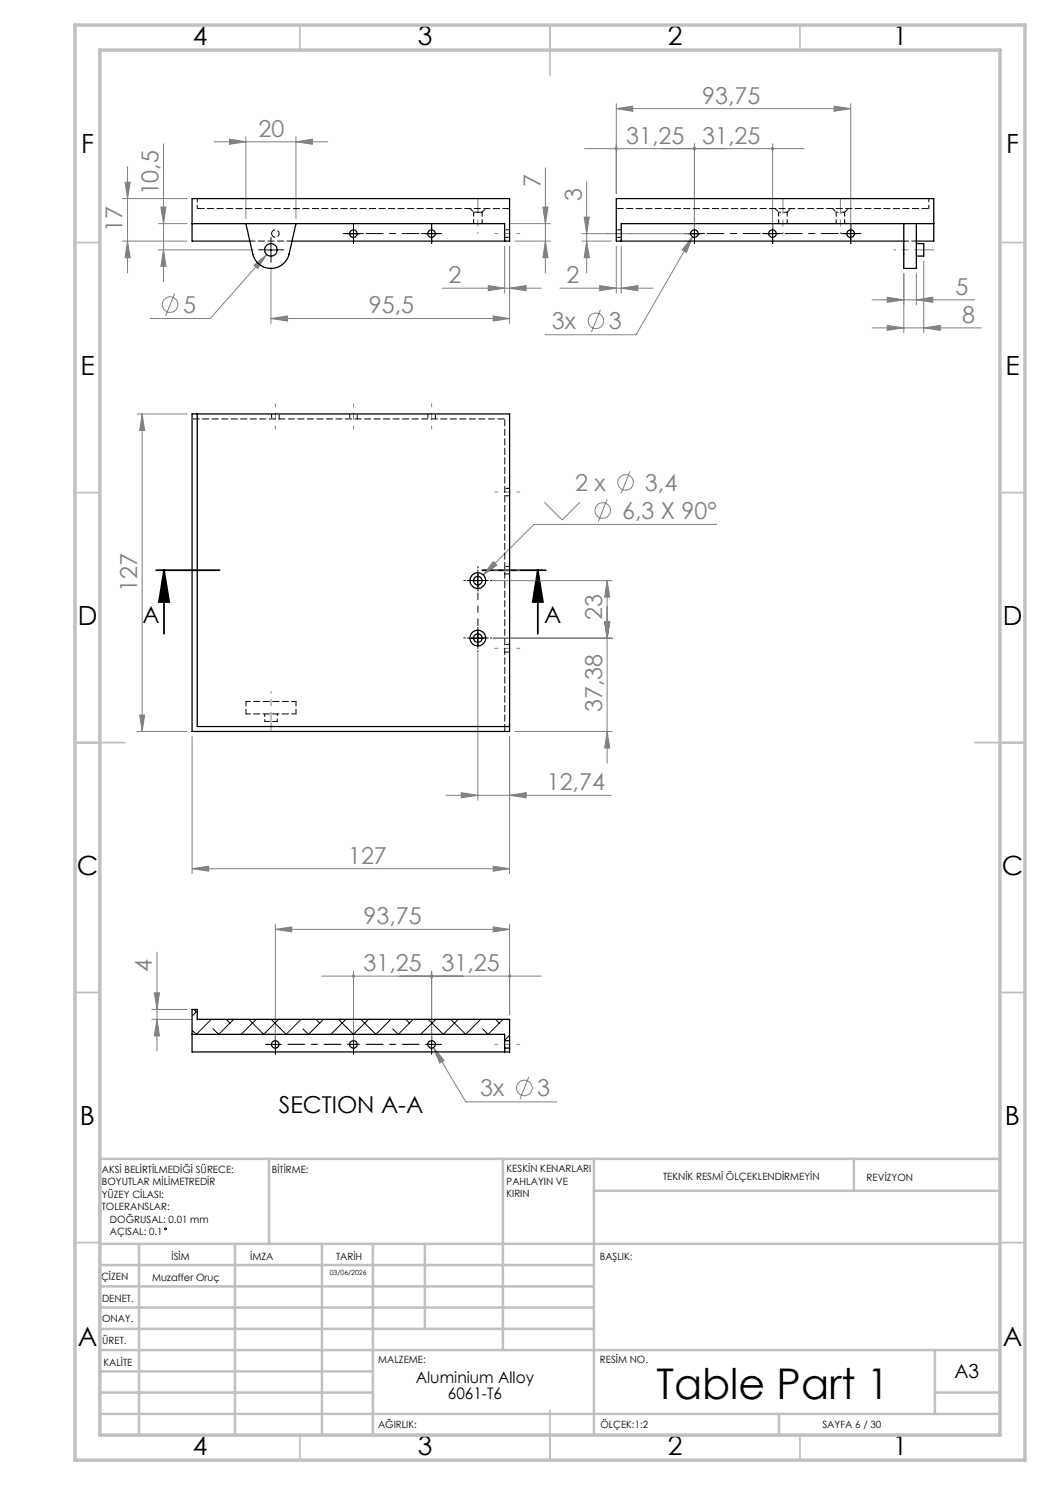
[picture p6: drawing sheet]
<svg xmlns="http://www.w3.org/2000/svg" width="210mm" height="297mm" viewBox="0 0 210 297" stroke-linecap="round" stroke-linejoin="round" font-family="sans-serif">
<g fill="none" stroke="#808080" stroke-width=".2">
<path d="M24.5 39.7h12.9M25 36.4h1l-.5 3.3zM25.5 33.4v21.2M32.7 28.7v27.6M42.8 28.4h22.7M45.9 27.8l3.3 .6-3.3 .5zM49.2 27.3v16.4M59.2 28.4l3.3-.6v1.1zM59.2 27.3v16.4M109.1 33.6v21M116.9 29.7h44M117.3 36.3v18.3"/>
<path d="M123.3 21.7l3.2-.5v1.1zM123.3 20.7v18M123.3 21.7h46.8M138.9 28.7v17M154.5 28.7v17M166.8 21.2l3.3 .5-3.3 .6zM170.1 20.7v25M24.5 48.2h12.9M25.5 48.2l.5 3.3h-1zM31.7 50h19M31.7 44.7h5.7M32.2 41.4h1l-.5 3.3z"/>
<path d="M32.7 50l.5 3.3h-1zM34.9 58.7l-1.8 4.4M50.8 53.1l2.5-2.2-1.8 2.8zM53.3 50.9l-11.2 12.8h-12.1M54.2 53.5v11.2M88.4 57.6h19.9M97.6 57.1l3.3 .5-3.3 .5zM100.9 49.2v9.4M101.9 57.6l3.3-.5v1zM101.9 49.2v15.5M101.9 44.7h8.2M102.9 48.2h7.2"/>
<path d="M108.6 41.4h1l-.5 3.3zM109.1 48.2l.5 3.3h-1zM112 57.6h18.6M116.3 48.2h6M116.3 46.7h21.6M116.8 43.4h1.1l-.6 3.3zM117.3 48.2l.6 3.3h-1.1zM119.9 57.1l3.4 .5-3.4 .5zM123.3 49.2v9.4M124.2 57.6l3.4-.5v1zM124.2 49.2v9.4M138.5 47.4l-1.2 3.1-.9-.5z"/>
<path d="M138.5 47.4l-11.3 19.6h-18.2M174.4 60h20.5M177.4 59.4l3.4 .6-3.4 .5zM180.8 54.7v11.9M183.3 60l3.2-.6v1.1zM183.3 54.7v6.3M184.7 52.2v14.4M54.2 63.7l3.3-.5v1zM54.2 63.7h47.7M98.6 63.2l3.3 .5-3.3 .5zM120.1 61.9l-1.8 4.5M174.4 65.6h21.9"/>
<path d="M177.4 65.1l3.4 .5-3.4 .5zM184.7 65.6l3.4-.5v1zM27.4 82.8h10M28.4 82.8v63.5M28.4 82.8l.5 3.3h-1zM121.4 99.9l-1.7 4.4M126 94.3l-1.8 4.4M98.6 112.3l.8 .7-2.7 2zM98.7 116.1h23.7M108.9 100.4l3.5 3.6 3.6-3.6M121.4 116.1v36.5M121.4 116.1l.6 3.3h-1.1z"/>
<path d="M143.3 104.9h-36.5l-10.1 10.1M95.6 130.7v29.4M98.7 127.6h23.7M120.9 124.3h1.1l-.6 3.3zM27.4 146.3h10M27.9 143h1l-.5 3.3zM38.4 147.3v27.4M89.2 159.1h33.1M92.3 158.5l3.3 .6-3.3 .5zM101.9 159.1l3.3-.6v1.1zM101.9 147.3v27.4M102.9 146.3h19.5"/>
<path d="M121.4 146.3l.6 3.3h-1.1zM38.4 173.7l3.3-.5v1zM38.4 173.7h63.5M98.6 173.2l3.3 .5-3.3 .5zM30.9 198.6h1l-.5 3.3zM31.4 190.5v19.7M55.1 185.9l3.2-.5v1zM55.1 184.9v23M55.1 185.9h46.8M64.3 195.2h44M70.7 194.2v13.7M86.3 194.2v13.7"/>
<path d="M98.6 185.4l3.3 .5-3.3 .5zM101.9 184.9v18M30.4 203.9h8M30.4 201.9h7M31.4 203.9l.5 3.3h-1zM86.7 209.5l2.1 2.6-.9 .5zM86.7 209.5l6.5 10.9h18.1M105.8 215.4l-1.8 4.4"/>
<circle cx="34" cy="60.9" r="1.54"/>
<circle cx="119.2" cy="64.2" r="1.55"/>
<circle cx="125.1" cy="96.5" r="1.56"/>
<circle cx="120.5" cy="102.1" r="1.56"/>
<circle cx="104.9" cy="217.6" r="1.56"/>
</g>
<g fill="none" stroke="#000" stroke-width=".2">
<path d="M53 50h2.4M54.2 48.7v2.5M69.4 46.7h2.5M70.7 45.5v2.5M85.1 46.7h2.5M86.3 45.5v2.5M137.6 46.7h2.5M138.9 45.5v2.5M153.2 46.7h2.6M154.5 45.5v2.5M168.9 46.7h2.5M170.1 45.5v2.5"/>
<path d="M94.3 116.1h2.5M95.6 114.9v2.5M94.3 127.6h2.5M95.6 126.4v2.5M53.8 208.9h2.5M55.1 207.6v2.5"/>
<circle cx="33.1" cy="245.8" r=".19"/>
</g>
<path d="M31.2 114h12.7M32.8 114l1 6.4h-2zM32.8 114v12.7M96.4 114h12.7M107.6 114l1 6.4h-2.1zM107.6 114v12.7" fill="none" stroke="#000" stroke-width=".35"/>
<g fill="none" stroke="#000" stroke-width=".2" stroke-dasharray="15.2 1.3 1.3 1.3">
<path d="M53 50h-1.3M54.2 48.7v-1.2M54.2 51.2v1.3M55.5 50h1.2M69.5 46.7h-.8M70.7 45.5v-.8M70.7 48v.7M72 46.7h.7M85.1 46.7h-.8M86.3 45.5v-.8M86.3 48v.7M86.3 46.7v-1.2"/>
<path d="M86.3 46.7h-1.2M86.3 46.7v1.3M86.3 46.7h1.3M87.6 46.7h.7M137.6 46.7h-.7M138.9 45.5v-.8M138.9 48v.7M140.1 46.7h.8M153.3 46.7h-.8M154.5 45.5v-.8M154.5 48v.7M154.5 46.7v-1.2"/>
<path d="M154.5 46.7h-1.2M154.5 46.7v1.3M154.5 46.7h1.3M155.8 46.7h.7M168.9 46.7h-.8M170.1 45.5v-.8M170.1 48v.7M170.1 46.7v-1.2M170.1 46.7h-1.2M170.1 46.7v1.3M170.1 46.7h1.3M171.4 46.7h.7"/>
<path d="M93.1 116.1h-.3M94.3 116.1h-.8M95.6 114.9v-.9M95.6 117.4v.8M95.6 116.1v-1.2M95.6 116.1h-1.3M95.6 116.1v1.3M95.6 116.1h1.2M95.6 113.6v-.3M96.8 116.1h.9M98.1 116.1h.3M93.1 127.6h-.3"/>
<path d="M94.3 127.6h-.8M95.6 126.4v-.9M95.6 128.9v.8M95.6 130.1v.3M96.8 127.6h.9M98.1 127.6h.3M53.8 208.9h-.7M55.1 207.6v-.7M55.1 210.1v.8M70.7 208.9v-1.3M70.7 208.9h-1.2M70.7 208.9v1.2"/>
<path d="M70.7 208.9h1.3M70.7 207.6v-.7M70.7 210.1v.8M86.3 208.9v-1.3M86.3 208.9h-1.2M86.3 208.9v1.2M86.3 208.9h1.3M86.3 207.6v-.7M86.3 210.1v.8M87.6 208.9h.7"/>
</g>
<path d="M73.2 46.7h10.6M141.4 46.7h10.6M157 46.7h10.6M57.6 208.9h10.6M73.2 208.9h10.6" fill="none" stroke="#000" stroke-width=".2" stroke-dasharray="15.2 1.3 1.3 1.3" stroke-dashoffset="11.8"/>
<path d="M95.6 125.1v-6.5" fill="none" stroke="#000" stroke-width=".2" stroke-dasharray="15.2 1.3 1.3 1.3" stroke-dashoffset="13.9"/>
<path d="M99 46.7h5M126.3 46.7h-5M55.1 85.8v-5M70.7 85.8v-5M86.3 85.8v-5M99 98.4h5M99 114h5M99 129.7h5M99 208.9h5" fill="none" stroke="#808080" stroke-width=".2" stroke-dasharray="15.2 1.3 1.3 1.3" stroke-dashoffset="14.6"/>
<path d="M95.6 46.7v-4.3M156.6 46.7v-4.3M168.1 46.7v-4.3" fill="none" stroke="#808080" stroke-width=".2" stroke-dasharray="15.2 1.3 1.3 1.3" stroke-dashoffset="15"/>
<path d="M95.6 39.7v2.7M156.6 39.7v2.7M168.1 39.7v2.7M186.8 50h-3.5M54.2 146.3v-3.5" fill="none" stroke="#808080" stroke-width=".2" stroke-dasharray="15.2 1.3 1.3 1.3"/>
<path d="M178.8 50h4.5M54.2 138.3v4.5" fill="none" stroke="#808080" stroke-width=".2" stroke-dasharray="15.2 1.3 1.3 1.3" stroke-dashoffset="14.9"/>
<path d="M49.2 44.7h10" fill="none" stroke="#c0c0c0" stroke-width=".2" stroke-dasharray="15.2 1.3 1.3 1.3" stroke-dashoffset="12.1"/>
<g fill="none" stroke="#c0c0c0" stroke-width=".35">
<path d="M60 5v5M110 5v10M160 5v5M15 48.5h5M200 48.5h5M15 98.5h5M200 98.5h5M15 148.5h10M195 148.5h10M15 198.5h5M200 198.5h5M15 248.5h5"/>
<path d="M200 248.5h5M60 287v5M110 282v10M160 287v5"/>
</g>
<g fill="none" stroke="#c0c0c0" stroke-width=".5">
<path d="M53.8 231.8v17M100.6 231.8v38.2M118.8 231.8v55.2M118.8 238.2h81.2M170.8 231.8v6.4M200 231.8h-180v55.2M20 248.8h180M20 257.3h98.8M20 253h98.8M27.8 248.8v38.2M47 248.8v38.2M64.4 248.8v38.2"/>
<path d="M74.6 248.8v38.2M85 248.8v17M20 265.8h98.8M20 261.5h98.8M20 278.5h54.6M20 274.3h54.6M20 270h180M187 278.5h13M187 270v12.8M20 282.8h180M155.8 282.8v4.2"/>
</g>
<path d="M15 5h190v287h-190zM20 10h180v277h-180z" fill="none" stroke="#c0c0c0" stroke-width=".7"/>
<path d="M107.6 114l1 6.4h-2.1zM32.8 114l1 6.4h-2z" fill="#000"/>
<g fill="#808080">
<path d="M45.9 27.8l3.3 .6-3.3 .5zM59.2 28.4l3.3-.6v1.1z"/>
<path d="M50.8 53.1l.7 .6 1.8-2.8zM97.6 57.1l3.3 .5-3.3 .5zM101.9 57.6l3.3-.5v1zM54.2 63.7l3.3-.5v1zM98.6 63.2l3.3 .5-3.3 .5zM177.4 59.4l3.4 .6-3.4 .5zM183.3 60l3.2-.6v1.1zM138.5 47.4l-2.1 2.6 .9 .5zM138.7 29.5a.34 .34 0 0 0 0 .5 .34 .34 0 0 0 .5-.3h-.3h.3a.34 .34 0 0 0-.2-.3 .34 .34 0 0 0-.3 .1zM154.2 29.6v.1h.3h-.3a.35 .35 0 0 0 .5 .3 .35 .35 0 0 0 .1-.5 .35 .35 0 0 0-.6 .1zM98.6 112.3l-1.9 2.7 2.7-2zM92.3 158.5l3.3 .6-3.3 .5zM101.9 159.1l3.3-.6v1.1zM86.7 209.5l1.2 3.1 .9-.5zM86.1 195a.34 .34 0 0 0 .1 .5 .34 .34 0 0 0 .4-.3h-.3h.3a.33 .33 0 0 0-.2-.3 .33 .33 0 0 0-.3 .1zM101.7 195l-.1 .2h.3h-.3a.33 .33 0 0 0 .5 .3 .33 .33 0 0 0 .1-.5 .33 .33 0 0 0-.5 0zM70.4 195a.34 .34 0 0 0 .2 .5 .34 .34 0 0 0 .4-.3h-.3h.3a.34 .34 0 0 0-.2-.3 .34 .34 0 0 0-.4 .1zM86.1 194.9l-.1 .3h.3h-.3a.34 .34 0 0 0 .4 .3 .34 .34 0 0 0 .2-.4 .34 .34 0 0 0-.5-.2zM55.1 185.9l3.2-.5v1zM98.6 185.4l3.3 .5-3.3 .5z"/>
<path d="M98.6 173.2l3.3 .5-3.3 .5zM38.4 173.7l3.3-.5v1z"/>
<path d="M25.5 48.2l.5 3.3h-1zM25 36.4h1l-.5 3.3z"/>
<path d="M32.7 50l.5 3.3h-1zM32.2 41.4h1l-.5 3.3zM31.4 203.9l.5 3.3h-1zM30.9 198.6h1l-.5 3.3z"/>
<path d="M108.6 41.4h1l-.5 3.3zM109.1 48.2l.5 3.3h-1zM116.8 43.4h1.1l-.6 3.3zM117.3 48.2l.6 3.3h-1.1zM28.4 82.8l.5 3.3h-1zM27.9 143h1l-.5 3.3zM120.9 124.3h1.1l-.6 3.3zM121.4 146.3l.6 3.3h-1.1zM121.4 116.1l.6 3.3h-1.1zM120.9 124.3h1.1l-.6 3.3z"/>
<path d="M177.4 65.1l3.4 .5-3.4 .5zM184.7 65.6l3.4-.5v1z"/>
<path d="M119.9 57.1l3.4 .5-3.4 .5zM124.2 57.6l3.4-.5v1zM123 29.5a.34 .34 0 0 0 .1 .5 .34 .34 0 0 0 .5-.3h-.3h.3a.34 .34 0 0 0-.2-.3 .34 .34 0 0 0-.4 .1zM138.6 29.5l-.1 .2h.4h-.4a.34 .34 0 0 0 .5 .4 .34 .34 0 0 0 .2-.5 .34 .34 0 0 0-.6-.1zM123.3 21.7l3.2-.5v1.1zM166.8 21.2l3.3 .5-3.3 .6z"/>
</g>
<g fill="none" stroke="#000" stroke-width=".25">
<path d="M38.4 44.7h62.5v3.5M49.2 44.7l1.4 6.1a3.7 3.7 0 0 0 3.6 2.9 3.7 3.7 0 0 0 3.6-2.9l1.4-6.1M50 48.2h-11.6v-8.5h63.5v8.5h-43.5M180.8 44.7v9h2.5v-9M180.8 48.2h-57.5v-8.5h63.5v8.5h-3.5M183.3 48.7h1.4v2.5h-1.4M186.8 44.7h-62.6v3.5M38.4 82.8h63.5v63.5h-63.5zM39.4 82.8v62.5h62.5M38.4 206.9h62.5v1.2M100.9 208.1v1.5M100.9 209.6v.8"/>
<path d="M100.9 209.6h1M100.9 208.1h1M101.9 208.1v1.5M101.9 208.1v-4.2h-62.5v-2h-1v8.5h63.5v-.8"/>
<circle cx="54.2" cy="50" r="1.25"/>
<circle cx="70.7" cy="46.7" r=".75"/>
<circle cx="86.3" cy="46.7" r=".75"/>
<circle cx="138.9" cy="46.7" r=".74"/>
<circle cx="154.5" cy="46.7" r=".75"/>
<circle cx="170.1" cy="46.7" r=".75"/>
<circle cx="95.6" cy="116.1" r="1.57"/>
<circle cx="95.6" cy="116.1" r=".86"/>
<circle cx="95.6" cy="127.6" r="1.57"/>
<circle cx="95.6" cy="127.6" r=".86"/>
<circle cx="55" cy="208.9" r=".74"/>
<circle cx="70.7" cy="208.9" r=".74"/>
<circle cx="86.3" cy="208.9" r=".74"/>
</g>
<path d="M39.5 39.7v2M185.8 39.7v2" fill="none" stroke="#000" stroke-width=".2" stroke-dasharray="1.3 .6" stroke-dashoffset=".6"/>
<path d="M39.5 41.7h62.5M123.3 41.7h62.5M101 83.8h-62.5M101 146.3v-62.5" fill="none" stroke="#000" stroke-width=".2" stroke-dasharray="1.3 .6" stroke-dashoffset="-.1"/>
<path d="M94.7 42.4h.9M95.6 42.4h.8M49.2 140.3h10M49.2 142.8h10" fill="none" stroke="#000" stroke-width=".2" stroke-dasharray="1.3 .6" stroke-dashoffset=".4"/>
<path d="M54.3 46.7a.75 .75 0 0 1 1.1-.7 .75 .75 0 0 1 .2 1.3 .75 .75 0 0 1-1.2-.4l-.1-.2M58.4 48.2h-8.4" fill="none" stroke="#000" stroke-width=".2" stroke-dasharray="1.3 .6" stroke-dashoffset=".2"/>
<g fill="none" stroke="#000" stroke-width=".2" stroke-dasharray="1.3 .6" stroke-dashoffset=".5">
<path d="M94 41.7l.7 .7M94.7 42.4v2.3M96.4 42.4l.8-.7M96.4 44.7v-2.3M101 47.5h1M102 46h-1M123.3 47.5h1M124.3 46h-1M155 41.7l.7 .7M155.7 42.4v2.3M157.4 42.4l.8-.7M157.4 44.7v-2.3"/>
<path d="M166.5 41.7l.7 .7M167.2 42.4v2.3M168.9 42.4l.8-.7M168.9 44.7v-2.3M54.3 82.8v1M55.8 83.8v-1M70 82.8v1M71.5 83.8v-1M85.6 82.8v1M87.1 83.8v-1M101 99.2h1M102 97.7h-1"/>
<path d="M101 114.8h1M102 113.3h-1M101 130.4h1M102 128.9h-1"/>
</g>
<path d="M155.7 42.4h1.7M167.2 42.4h1.7M53 142.8v1.5M55.5 144.3v-1.5" fill="none" stroke="#000" stroke-width=".2" stroke-dasharray="1.3 .6" stroke-dashoffset=".8"/>
<path d="M183.3 48.2h-2.5M49.2 140.3v2.5M55.5 144.3h-2.5M59.2 140.3v2.5" fill="none" stroke="#000" stroke-width=".2" stroke-dasharray="1.3 .6" stroke-dashoffset=".3"/>
<g fill="none" stroke="#000" stroke-width=".2">
<path d="M38.7 201.9l.6 .5M39.4 202.2l-1 1M42.3 203.9l-3 3-.9-.8M45.2 203.9l.8 .7M46.7 203.9l-3 3-1.1-1.1M49.7 203.9l3 3 3-3M51.2 203.9l-3 3M54.2 203.9l3 3 3-3M63.2 203.9l.8 .7M64.7 203.9l-3 3-1.1-1.1M67.7 203.9l3 3 3-3M69.2 203.9l-3 3"/>
<path d="M72.2 203.9l3 3 3-3M81.1 203.9l.8 .7M82.7 203.9l-3 3-1.2-1.1M85.7 203.9l3 3 3-3M87.2 203.9l-3.1 3M90.1 203.9l3 3 3-3M99.1 203.9l.8 .7M100.6 203.9l-3 3-1.1-1.1M100.9 210.2l.2 .2M101.9 207l-1 1.1"/>
</g>
<text font-size="8.5" x="131.3" y="279.7">Table Part 1</text>
<g font-size="5.3">
<text x="38.5" y="8.9">4</text>
<text x="83.5" y="8.9">3</text>
<text x="133.6" y="8.9">2</text>
<text x="178.6" y="8.9">1</text>
<text x="16.2" y="30.7">F</text>
<text x="201.2" y="30.7">F</text>
<text x="16.1" y="74.9">E</text>
<text x="201.1" y="74.9">E</text>
<text x="15.5" y="124.9">D</text>
<text x="200.5" y="124.9">D</text>
<text x="15.4" y="174.9">C</text>
<text x="200.4" y="174.9">C</text>
<text x="16" y="224.9">B</text>
<text x="201" y="224.9">B</text>
<text x="15.5" y="269.2">A</text>
<text x="200.5" y="269.2">A</text>
<text x="38.5" y="290.9">4</text>
<text x="83.5" y="290.9">3</text>
<text x="133.6" y="290.9">2</text>
<text x="178.6" y="290.9">1</text>
</g>
<g font-size="4.7" fill="#808080">
<text x="140.5" y="20.7">93,75</text>
<text x="51.7" y="27.3">20</text>
<text x="125.3" y="28.7">31,25</text>
<text x="140.5" y="28.7">31,25</text>
<text x="31.7" y="39.1" transform="rotate(-90 31.7 39.1)">10,5</text>
<text x="108.1" y="37.5" transform="rotate(-90 108.1 37.5)">7</text>
<text x="116.3" y="40.2" transform="rotate(-90 116.3 40.2)">3</text>
<text x="24.5" y="46.4" transform="rotate(-90 24.5 46.4)">17</text>
<text x="89.7" y="56.6">2</text>
<text x="113.3" y="56.6">2</text>
<text x="191.1" y="58.9">5</text>
<text x="36.6" y="62.6">5</text>
<text x="73.8" y="62.7">95,5</text>
<text x="110.4" y="65.9">3x</text>
<text x="121.8" y="65.9">3</text>
<text x="192.4" y="64.5">8</text>
<text x="115" y="98.2">2 x</text>
<text x="129" y="98.2">3,4</text>
<text x="124.4" y="103.8">6,3 X 90°</text>
<text x="27.4" y="118.4" transform="rotate(-90 27.4 118.4)">127</text>
<text x="120.4" y="124.1" transform="rotate(-90 120.4 124.1)">23</text>
<text x="120.4" y="142.4" transform="rotate(-90 120.4 142.4)">37,38</text>
<text x="109.4" y="158">12,74</text>
<text x="69.6" y="172.7">127</text>
<text x="72.7" y="184.8">93,75</text>
<text x="30.4" y="194.3" transform="rotate(-90 30.4 194.3)">4</text>
<text x="72.7" y="194.2">31,25</text>
<text x="88.3" y="194.2">31,25</text>
<text x="96.1" y="219.3">3x</text>
<text x="107.5" y="219.3">3</text>
</g>
<g font-size="4.7">
<text x="28.5" y="124.7">A</text>
<text x="108.8" y="124.7">A</text>
<text x="55.7" y="222.5">SECTION A-A</text>
</g>
<text font-size="3.9" x="190.9" y="275.5">A3</text>
<g font-size="3.2">
<text x="83.2" y="276.7">Aluminium Alloy</text>
<text x="89.6" y="279.8">6061-T6</text>
</g>
<g font-size="2">
<text x="20.4" y="234.6">AKSİ BELİRTİLMEDİĞİ SÜRECE:</text>
<text x="20.4" y="237.1">BOYUTLAR MİLİMETREDİR</text>
<text x="20.4" y="239.6">YÜZEY CİLASI:</text>
<text x="54.4" y="234.6">BİTİRME:</text>
<text x="101.3" y="234.5">KESKİN KENARLARI</text>
<text x="101.3" y="237">PAHLAYIN VE</text>
<text x="101.3" y="239.5">KIRIN</text>
<text x="132.6" y="236">TEKNİK RESMİ ÖLÇEKLENDİRMEYİN</text>
<text x="173.3" y="236.2">REVİZYON</text>
<text x="20.4" y="242.1">TOLERANSLAR:</text>
<text x="22" y="244.6">DOĞRUSAL: 0.01 mm</text>
<text x="22" y="247.1">AÇISAL: 0.1</text>
<text x="34.3" y="252">İSİM</text>
<text x="50" y="251.9">İMZA</text>
<text x="67.2" y="251.9">TARİH</text>
<text x="120" y="251.9">BAŞLIK:</text>
<text x="20.2" y="256.1">ÇİZEN</text>
<text x="30.4" y="256.1">Muzaffer Oruç</text>
<text x="20.4" y="260.3">DENET.</text>
<text x="20.4" y="264.4">ONAY.</text>
<text x="20.5" y="268.8">ÜRET.</text>
<text x="20.7" y="273.1">KALİTE</text>
<text x="75.6" y="272.5">MALZEME:</text>
<text x="120" y="272.5">RESİM NO.</text>
<text x="75.6" y="285.5">AĞIRLIK:</text>
<text x="120.1" y="285.6">ÖLÇEK:1:2</text>
<text x="164.5" y="285.6">SAYFA 6 / 30</text>
</g>
<text font-size="1.4" x="66" y="255">03/06/2026</text>
</svg>
